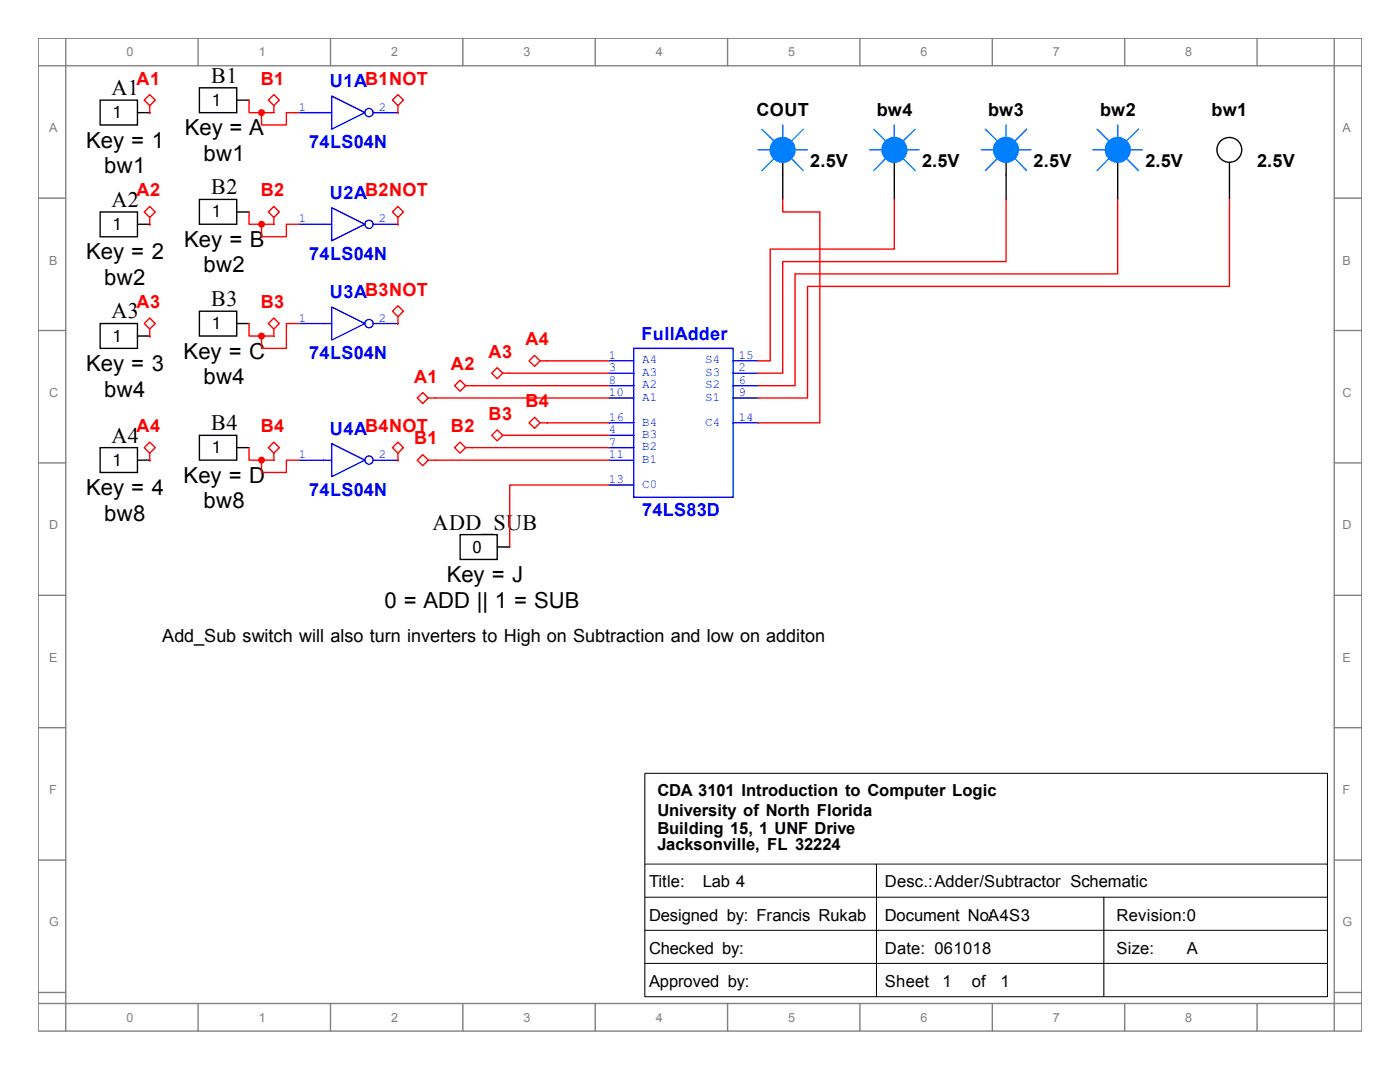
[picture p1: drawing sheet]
<svg xmlns="http://www.w3.org/2000/svg" width="279mm" height="216mm" viewBox="0 0 279 216" stroke-linecap="round" stroke-linejoin="round" font-family="sans-serif">
<g fill="none" stroke="#808080" stroke-width=".28">
<path d="M7.6 7.6h264.2v198.1h-264.2zM7.6 13.1h264.2M13.1 7.6v198.1M39.5 7.6v5.5M66 7.6v5.5M92.4 7.6v5.5M118.8 7.6v5.5M145.2 7.6v5.5M171.6 7.6v5.5M198 7.6v5.5M224.5 7.6v5.5M250.9 7.6v5.5"/>
<path d="M266.3 7.6v198.1M7.6 39.5h5.5M266.3 39.5h5.5M7.6 66h5.5M266.3 66h5.5M7.6 92.4h5.5M266.3 92.4h5.5M7.6 118.8h5.5M266.3 118.8h5.5M7.6 145.2h5.5M266.3 145.2h5.5M7.6 171.6h5.5"/>
<path d="M266.3 171.6h5.5M7.6 198h5.5M266.3 198h5.5M7.6 200.2h264.2M39.5 200.2v5.5M66 200.2v5.5M92.4 200.2v5.5M118.8 200.2v5.5M145.2 200.2v5.5M171.6 200.2v5.5M198 200.2v5.5M224.5 200.2v5.5"/>
<path d="M250.9 200.2v5.5"/>
</g>
<path d="M128.7 154.3h136.2v44.6h-136.2zM128.7 172.4h136.2M128.7 179h136.2M174.9 172.4v26.4M220.3 179v19.8M128.7 185.6h136.2M128.7 192.2h136.2" fill="none" stroke="#000" stroke-width=".2"/>
<path d="M126.5 69.5h19.8v29.7h-19.8z" fill="none" stroke="#00f" stroke-width=".28"/>
<path d="M121.5 77h5" fill="none" stroke="#00f" stroke-width=".28"/>
<path d="M121.5 89.3h5" fill="none" stroke="#00f" stroke-width=".28"/>
<path d="M121.5 79.4h5" fill="none" stroke="#00f" stroke-width=".28"/>
<path d="M121.5 96.8h5" fill="none" stroke="#00f" stroke-width=".28"/>
<path d="M121.5 91.8h5" fill="none" stroke="#00f" stroke-width=".28"/>
<path d="M146.3 72h5" fill="none" stroke="#00f" stroke-width=".28"/>
<path d="M146.3 74.5h5" fill="none" stroke="#00f" stroke-width=".28"/>
<path d="M146.3 84.4h5" fill="none" stroke="#00f" stroke-width=".28"/>
<path d="M121.5 72h5" fill="none" stroke="#00f" stroke-width=".28"/>
<path d="M121.5 84.4h5" fill="none" stroke="#00f" stroke-width=".28"/>
<path d="M121.5 74.5h5" fill="none" stroke="#00f" stroke-width=".28"/>
<path d="M121.5 86.9h5" fill="none" stroke="#00f" stroke-width=".28"/>
<path d="M146.3 77h5" fill="none" stroke="#00f" stroke-width=".28"/>
<path d="M146.3 79.4h5" fill="none" stroke="#00f" stroke-width=".28"/>
<path d="M20 20h7.4v4.9h-7.4zM27.4 22.5h2.5" fill="none" stroke="#000" stroke-width=".28"/>
<path d="M28.8 20l1.1-1.1 1.1 1.1-1.1 1.1z" fill="none" stroke="#f00" stroke-width=".28"/>
<path d="M29.9 21.1v1.4M84.4 78.3l1.1 1.1-1.1 1.1-1.1-1.1z" fill="none" stroke="#f00" stroke-width=".28"/>
<path d="M28.8 42.3l1.1-1.1 1.1 1.1-1.1 1.1zM85.5 79.4h1.4" fill="none" stroke="#f00" stroke-width=".28"/>
<path d="M20 42.3h7.4v4.9h-7.4zM27.4 44.7h2.5" fill="none" stroke="#000" stroke-width=".28"/>
<path d="M29.9 43.4v1.3M91.8 75.9l1.1 1.1-1.1 1.1-1.1-1.1z" fill="none" stroke="#f00" stroke-width=".28"/>
<path d="M28.8 64.6l1.1-1.1 1.1 1.1-1.1 1.1zM92.9 77h1.4" fill="none" stroke="#f00" stroke-width=".28"/>
<path d="M20 64.6h7.4v4.9h-7.4zM27.4 67.1h2.5" fill="none" stroke="#000" stroke-width=".28"/>
<path d="M29.9 65.7v1.4M99.2 73.4l1.1 1.1-1.1 1.1-1.1-1.1z" fill="none" stroke="#f00" stroke-width=".28"/>
<path d="M100.3 74.5h1.4M28.8 89.3l1.1-1.1 1.1 1.1-1.1 1.1z" fill="none" stroke="#f00" stroke-width=".28"/>
<path d="M20 89.3h7.4v5h-7.4zM27.4 91.8h2.5" fill="none" stroke="#000" stroke-width=".28"/>
<path d="M106.7 70.9l1.1 1.1-1.1 1.1-1.1-1.1zM29.9 90.4v1.4" fill="none" stroke="#f00" stroke-width=".28"/>
<path d="M53.6 20l1.1-1.1 1.1 1.1-1.1 1.1zM107.8 72h1.3" fill="none" stroke="#f00" stroke-width=".28"/>
<path d="M39.8 17.5h7.4v5h-7.4zM47.2 20h2.5" fill="none" stroke="#000" stroke-width=".28"/>
<path d="M54.7 21.1v1.4M84.4 90.7l1.1 1.1-1.1 1.1-1.1-1.1z" fill="none" stroke="#f00" stroke-width=".28"/>
<path d="M53.6 42.3l1.1-1.1 1.1 1.1-1.1 1.1zM85.5 91.8h1.4" fill="none" stroke="#f00" stroke-width=".28"/>
<path d="M39.8 39.8h7.4v4.9h-7.4zM47.2 42.3h2.5" fill="none" stroke="#000" stroke-width=".28"/>
<path d="M54.7 43.4v1.3M91.8 88.2l1.1 1.1-1.1 1.1-1.1-1.1z" fill="none" stroke="#f00" stroke-width=".28"/>
<path d="M53.6 64.6l1.1-1.1 1.1 1.1-1.1 1.1zM92.9 89.3h1.4" fill="none" stroke="#f00" stroke-width=".28"/>
<path d="M39.8 62.1h7.4v5h-7.4zM47.2 64.6h2.5" fill="none" stroke="#000" stroke-width=".28"/>
<path d="M54.7 65.7v1.4M99.2 85.8l1.1 1.1-1.1 1.1-1.1-1.1z" fill="none" stroke="#f00" stroke-width=".28"/>
<path d="M53.6 89.3l1.1-1.1 1.1 1.1-1.1 1.1zM100.3 86.9h1.4" fill="none" stroke="#f00" stroke-width=".28"/>
<path d="M39.8 86.9h7.4v4.9h-7.4zM47.2 89.3h2.5" fill="none" stroke="#000" stroke-width=".28"/>
<path d="M54.7 90.4v1.4M106.7 83.3l1.1 1.1-1.1 1.1-1.1-1.1z" fill="none" stroke="#f00" stroke-width=".28"/>
<path d="M107.8 84.4h1.3" fill="none" stroke="#f00" stroke-width=".28"/>
<path d="M223.1 32.4v2.4" fill="none" stroke="#000" stroke-width=".28"/>
<path d="M218.1 29.9h2.5M218.9 25.8l2.5 2.4M221.4 31.5l-2.5 2.5M223.1 24.9v2.5M224.7 31.5l2.5 2.5M225.6 29.9h2.4M227.2 25.8l-2.5 2.4" fill="none" stroke="#0080ff" stroke-width=".28"/>
<circle cx="223.1" cy="29.9" r="2.48" fill="#0080ff"/>
<g fill="none" stroke="#0080ff" stroke-width=".28">
<path d="M195.8 29.9h2.5M196.6 25.8l2.5 2.4M199.1 31.5l-2.5 2.5M200.8 24.9v2.5M202.4 31.5l2.5 2.5M203.2 29.9h2.5M204.9 25.8l-2.5 2.4"/>
<circle cx="223.1" cy="29.9" r="2.48"/>
</g>
<g fill="none" stroke="#000" stroke-width=".28">
<path d="M200.8 32.4v2.4M223.1 34.8v5M245.4 32.4v7.4"/>
<circle cx="245.3" cy="29.9" r="2.47"/>
</g>
<circle cx="200.8" cy="29.9" r="2.47" fill="#0080ff"/>
<g fill="none" stroke="#0080ff" stroke-width=".28">
<path d="M173.5 29.9h2.5M174.4 25.8l2.4 2.4M176.8 31.5l-2.4 2.5M178.5 24.9v2.5M180.1 31.5l2.5 2.5M181 29.9h2.4M182.6 25.8l-2.5 2.4"/>
<circle cx="200.8" cy="29.9" r="2.47"/>
</g>
<path d="M178.5 32.4v2.4M200.8 34.8v5" fill="none" stroke="#000" stroke-width=".28"/>
<circle cx="178.5" cy="29.9" r="2.48" fill="#0080ff"/>
<g fill="none" stroke="#0080ff" stroke-width=".28">
<path d="M151.3 29.9h2.4M152.1 25.8l2.5 2.4M154.6 31.5l-2.5 2.5M156.2 24.9v2.5M157.9 31.5l2.4 2.5M158.7 29.9h2.5M160.3 25.8l-2.4 2.4"/>
<circle cx="178.5" cy="29.9" r="2.48"/>
</g>
<path d="M156.2 32.4v2.4M178.5 34.8v5" fill="none" stroke="#000" stroke-width=".28"/>
<g fill="none" stroke="#f00" stroke-width=".28">
<path d="M29.9 22.5h.1M178.5 39.8v9.9h-24.8v22.3h-2.4M200.8 39.8v12.4h-44.6v22.3h-4.9M223.1 39.8v14.9h-64.4v22.3h-7.4M245.4 39.8v17.3h-84.2v22.3h-9.9M29.9 44.7h.1M29.9 67.1h.1M86.9 79.4h34.6M94.3 77h27.2M101.7 74.5h19.8M109.1 72h12.4M29.9 91.8h.1"/>
<path d="M86.9 91.8h34.6M94.3 89.3h27.2M101.7 86.9h19.8M109.1 84.4h12.4"/>
</g>
<circle cx="156.2" cy="29.9" r="2.47" fill="#0080ff"/>
<circle cx="156.2" cy="29.9" r="2.47" fill="none" stroke="#0080ff" stroke-width=".28"/>
<path d="M156.2 34.8v5M91.8 106.7h7.4v4.9h-7.4zM99.2 109.1h2.5" fill="none" stroke="#000" stroke-width=".28"/>
<path d="M156.2 39.8v2.5h7.4v42.1h-12.3M121.5 96.8h-19.8v12.3" fill="none" stroke="#f00" stroke-width=".28"/>
<g fill="none" stroke="#00f" stroke-width=".28">
<path d="M66.2 19.2l6.6 3.3-6.6 3.3zM64.6 22.5h1.6"/>
<circle cx="73.6" cy="22.5" r=".82"/>
</g>
<path d="M74.5 22.5h4.9" fill="none" stroke="#00f" stroke-width=".28"/>
<g fill="none" stroke="#00f" stroke-width=".28">
<path d="M59.6 22.5h5M64.6 44.7h1.6M66.2 41.4l6.6 3.3-6.6 3.3z"/>
<circle cx="73.6" cy="44.8" r=".82"/>
</g>
<path d="M74.5 44.7h4.9" fill="none" stroke="#00f" stroke-width=".28"/>
<g fill="none" stroke="#00f" stroke-width=".28">
<path d="M59.6 44.7h5M64.6 64.6h1.6M66.2 61.3l6.6 3.3-6.6 3.3z"/>
<circle cx="73.6" cy="64.6" r=".82"/>
</g>
<path d="M74.5 64.6h4.9" fill="none" stroke="#00f" stroke-width=".28"/>
<g fill="none" stroke="#00f" stroke-width=".28">
<path d="M59.6 64.6h5M64.6 91.8h1.6M66.2 88.5l6.6 3.3-6.6 3.3z"/>
<circle cx="73.6" cy="91.8" r=".82"/>
</g>
<path d="M74.5 91.8h4.9" fill="none" stroke="#00f" stroke-width=".28"/>
<path d="M59.6 91.8h5" fill="none" stroke="#00f" stroke-width=".28"/>
<path d="M78.3 20l1.1-1.1 1.1 1.1-1.1 1.1z" fill="none" stroke="#f00" stroke-width=".28"/>
<path d="M79.4 22.5h.1M79.4 21.1v1.4M78.3 42.3l1.1-1.1 1.1 1.1-1.1 1.1z" fill="none" stroke="#f00" stroke-width=".28"/>
<path d="M79.4 44.7h.1M79.4 43.4v1.3M78.3 62.1l1.1-1.1 1.1 1.1-1.1 1.1z" fill="none" stroke="#f00" stroke-width=".28"/>
<path d="M79.4 64.6h.1M79.4 63.2v1.4M78.3 89.3l1.1-1.1 1.1 1.1-1.1 1.1z" fill="none" stroke="#f00" stroke-width=".28"/>
<path d="M79.4 91.8h.1M79.4 90.4v1.4" fill="none" stroke="#f00" stroke-width=".28"/>
<circle cx="52.2" cy="44.7" r=".55" fill="#f00"/>
<g fill="none" stroke="#f00" stroke-width=".28">
<path d="M49.7 42.3v2.4h2.5M52.2 44.7v2.5h4.9v-2.5h2.5M52.2 44.7h2.5"/>
<circle cx="52.2" cy="44.7" r=".55"/>
</g>
<circle cx="52.2" cy="22.5" r=".56" fill="#f00"/>
<g fill="none" stroke="#f00" stroke-width=".28">
<path d="M49.7 20v2.5h2.5M52.2 22.5v2.4h4.9v-2.4h2.5M52.2 22.5h2.5"/>
<circle cx="52.2" cy="22.5" r=".56"/>
</g>
<circle cx="52.2" cy="67.1" r=".56" fill="#f00"/>
<g fill="none" stroke="#f00" stroke-width=".28">
<path d="M49.7 64.6v2.5h2.5M52.2 67.1h2.5M59.6 64.6h-2.5v4.9h-4.9v-2.4"/>
<circle cx="52.2" cy="67.1" r=".56"/>
</g>
<circle cx="52.2" cy="91.8" r=".56" fill="#f00"/>
<g fill="none" stroke="#f00" stroke-width=".28">
<path d="M49.7 89.3v2.5h2.5M52.2 91.8v2.5h4.9v-2.5h2.5M52.2 91.8h2.5"/>
<circle cx="52.2" cy="91.8" r=".56"/>
</g>
<g font-size="4.4">
<text x="42.1" y="16.5">B1</text>
<text x="22.2" y="19">A1</text>
<text x="17.2" y="29.5">Key = 1</text>
<text x="36.9" y="27">Key = A</text>
<text x="20.8" y="34.5">bw1</text>
<text x="40.6" y="32.1">bw1</text>
<text x="22.2" y="41.3">A2</text>
<text x="42.1" y="38.8">B2</text>
<text x="17.2" y="51.8">Key = 2</text>
<text x="36.7" y="49.3">Key = B</text>
<text x="20.8" y="56.9">bw2</text>
<text x="40.6" y="54.4">bw2</text>
<text x="22.2" y="63.5">A3</text>
<text x="42.1" y="61.1">B3</text>
<text x="36.6" y="71.6">Key = C</text>
<text x="17.2" y="74">Key = 3</text>
<text x="40.6" y="76.7">bw4</text>
<text x="20.8" y="79.1">bw4</text>
<text x="22.2" y="88.3">A4</text>
<text x="42.1" y="85.9">B4</text>
<text x="17.2" y="98.8">Key = 4</text>
<text x="36.6" y="96.4">Key = D</text>
<text x="40.6" y="101.4">bw8</text>
<text x="20.8" y="103.9">bw8</text>
<text x="86.3" y="105.7">ADD_SUB</text>
<text x="89.2" y="116.2">Key = J</text>
<text x="76.7" y="121.2">0 = ADD || 1 = SUB</text>
</g>
<g font-size="3.6" fill="#f00">
<text x="27.3" y="16.9">A1</text>
<text x="52" y="16.9">B1</text>
<text x="27.3" y="39.2">A2</text>
<text x="52" y="39.2">B2</text>
<text x="27.3" y="61.5">A3</text>
<text x="52" y="61.5">B3</text>
<text x="97.5" y="71.4">A3</text>
<text x="104.9" y="68.9">A4</text>
<text x="82.6" y="76.3">A1</text>
<text x="90" y="73.8">A2</text>
<text x="97.5" y="83.7">B3</text>
<text x="104.9" y="81.3">B4</text>
<text x="27.3" y="86.2">A4</text>
<text x="52" y="86.2">B4</text>
<text x="82.6" y="88.7">B1</text>
<text x="90" y="86.2">B2</text>
</g>
<g font-size="3.6" fill="#00f">
<text x="65.8" y="17.4">U1AB1NOT</text>
<text x="61.7" y="29.5">74LS04N</text>
<text x="65.8" y="39.7">U2AB2NOT</text>
<text x="61.7" y="51.8">74LS04N</text>
<text x="65.8" y="59.5">U3AB3NOT</text>
<text x="61.7" y="71.6">74LS04N</text>
<text x="128" y="67.8">FullAdder</text>
<text x="65.8" y="86.8">U4AB4NOT</text>
<text x="61.7" y="98.9">74LS04N</text>
<text x="128.1" y="103">74LS83D</text>
</g>
<g font-size="3.6">
<text x="151" y="23.2">COUT</text>
<text x="175" y="23.2">bw4</text>
<text x="197.2" y="23.2">bw3</text>
<text x="219.5" y="23.2">bw2</text>
<text x="241.8" y="23.2">bw1</text>
<text x="161.7" y="33.4">2.5V</text>
<text x="184" y="33.4">2.5V</text>
<text x="206.3" y="33.4">2.5V</text>
<text x="228.6" y="33.4">2.5V</text>
<text x="250.9" y="33.4">2.5V</text>
<text x="32.4" y="128.1">Add_Sub switch will also turn inverters to High on Subtraction and low on additon</text>
</g>
<g font-size="3.3">
<text x="22.5" y="23.6">1</text>
<text x="42.3" y="21.1">1</text>
<text x="22.5" y="45.9">1</text>
<text x="42.3" y="43.4">1</text>
<text x="42.3" y="65.7">1</text>
<text x="22.5" y="68.2">1</text>
<text x="22.5" y="92.9">1</text>
<text x="42.3" y="90.5">1</text>
<text x="94.3" y="110.3">0</text>
<text x="131.2" y="158.9">CDA 3101 Introduction to Computer Logic</text>
<text x="131.2" y="162.8">University of North Florida</text>
<text x="131.2" y="166.4">Building 15, 1 UNF Drive</text>
<text x="131.2" y="169.7">Jacksonville, FL 32224</text>
<text x="129.5" y="177.1">Title:</text>
<text x="140.3" y="177.1">Lab 4</text>
<text x="176.6" y="177.1">Desc.:Adder/Subtractor Schematic</text>
<text x="129.5" y="183.7">Designed by: Francis Rukab</text>
<text x="176.6" y="183.7">Document No:A4S3</text>
<text x="222.8" y="183.7">Revision:0</text>
<text x="129.5" y="190.3">Checked by:</text>
<text x="176.6" y="190.3">Date: 061018</text>
<text x="222.8" y="190.3">Size:</text>
<text x="236.9" y="190.3">A</text>
<text x="129.5" y="196.9">Approved by:</text>
<text x="176.6" y="196.9">Sheet</text>
<text x="188.1" y="196.9">1</text>
<text x="193.9" y="196.9">of</text>
<text x="199.7" y="196.9">1</text>
</g>
<g font-size="2.5" fill="#808080">
<text x="25.2" y="11.2">0</text>
<text x="51.6" y="11.2">1</text>
<text x="78.1" y="11.2">2</text>
<text x="104.5" y="11.2">3</text>
<text x="130.9" y="11.2">4</text>
<text x="157.3" y="11.2">5</text>
<text x="183.7" y="11.2">6</text>
<text x="210.1" y="11.2">7</text>
<text x="236.6" y="11.2">8</text>
<text x="9.8" y="26.4">A</text>
<text x="267.9" y="26.4">A</text>
<text x="9.8" y="52.8">B</text>
<text x="267.9" y="52.8">B</text>
<text x="9.8" y="79.2">C</text>
<text x="267.9" y="79.2">C</text>
<text x="9.8" y="105.6">D</text>
<text x="267.9" y="105.6">D</text>
<text x="9.8" y="132">E</text>
<text x="267.9" y="132">E</text>
<text x="9.8" y="158.5">F</text>
<text x="267.9" y="158.5">F</text>
<text x="9.8" y="184.9">G</text>
<text x="267.9" y="184.9">G</text>
<text x="25.2" y="203.8">0</text>
<text x="51.6" y="203.8">1</text>
<text x="78.1" y="203.8">2</text>
<text x="104.5" y="203.8">3</text>
<text x="130.9" y="203.8">4</text>
<text x="157.3" y="203.8">5</text>
<text x="183.7" y="203.8">6</text>
<text x="210.1" y="203.8">7</text>
<text x="236.6" y="203.8">8</text>
</g>
<g font-size="2.5" fill="#00f">
<text x="59.6" y="22.1">1</text>
<text x="75.6" y="22.1">2</text>
<text x="59.6" y="44.4">1</text>
<text x="75.6" y="44.4">2</text>
<text x="59.6" y="64.2">1</text>
<text x="75.6" y="64.2">2</text>
<text x="121.5" y="71.6">1</text>
<text x="147.4" y="71.6">15</text>
<text x="121.5" y="76.5">8</text>
<text x="121.5" y="74.1">3</text>
<text x="128.1" y="77.5">A2</text>
<text x="128.1" y="72.5">A4</text>
<text x="128.1" y="75">A3</text>
<text x="140.8" y="72.5">S4</text>
<text x="140.8" y="75">S3</text>
<text x="140.8" y="77.5">S2</text>
<text x="147.4" y="74.1">2</text>
<text x="147.4" y="76.5">6</text>
<text x="121.5" y="79">10</text>
<text x="121.5" y="84">16</text>
<text x="128.1" y="80">A1</text>
<text x="140.8" y="80">S1</text>
<text x="147.4" y="84">14</text>
<text x="147.4" y="79">9</text>
<text x="121.5" y="88.9">7</text>
<text x="121.5" y="86.4">4</text>
<text x="128.1" y="89.9">B2</text>
<text x="128.1" y="84.9">B4</text>
<text x="128.1" y="87.4">B3</text>
<text x="140.8" y="84.9">C4</text>
<text x="59.6" y="91.4">1</text>
<text x="75.6" y="91.4">2</text>
<text x="121.5" y="91.4">11</text>
<text x="128.1" y="92.3">B1</text>
<text x="121.5" y="96.4">13</text>
<text x="128.1" y="97.3">C0</text>
</g>
</svg>
